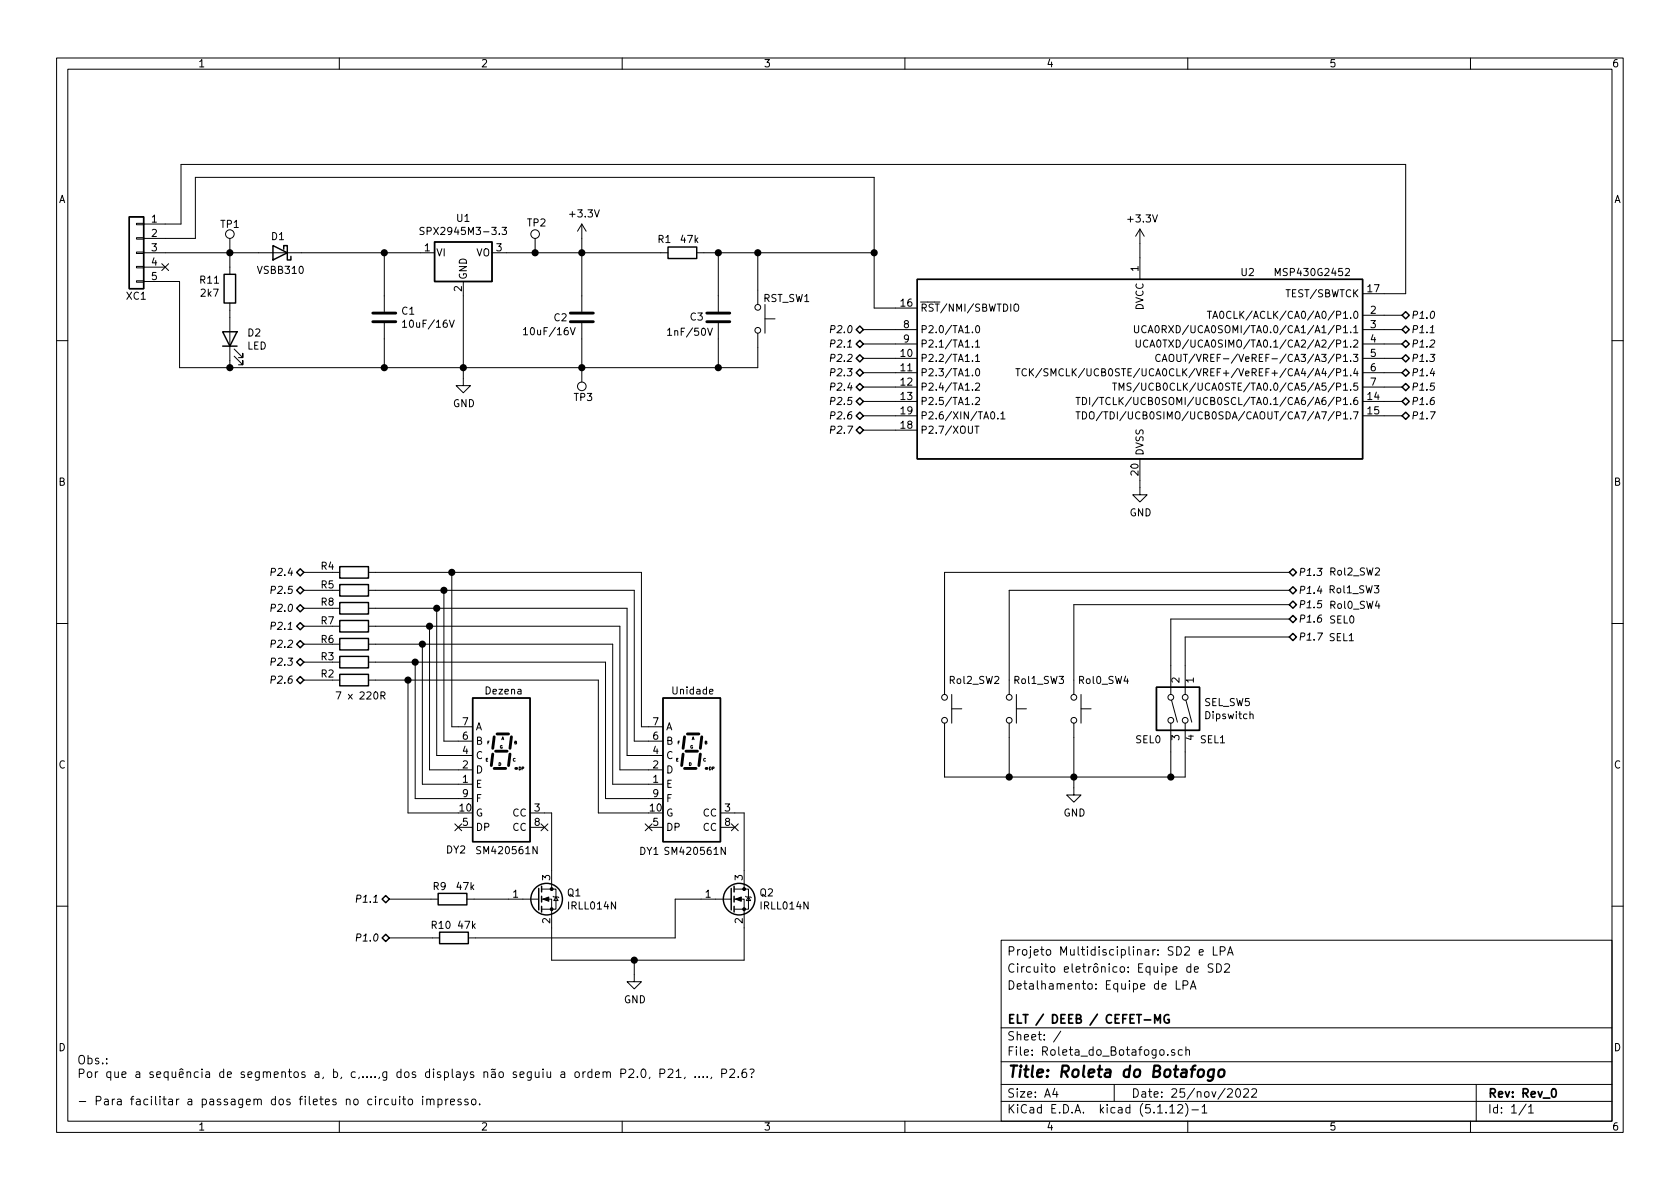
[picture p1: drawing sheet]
<svg xmlns="http://www.w3.org/2000/svg" width="297mm" height="210mm" viewBox="0 0 297 210" stroke-linecap="round" stroke-linejoin="round" font-family="sans-serif">
<g fill="none" stroke="#000" stroke-width=".18">
<path d="M10 10.3h277v189.9h-277zM12 12.2h273v186.1h-273zM60 10.3v1.9M110 10.3v1.9M160 10.3v1.9M210 10.3v1.9M260 10.3v1.9M24.1 39.5h1.3v.2h-1.3zM25.4 39.6h6.6v-10.5h216.5v22.8h-7.6M102.9 39.6l-.8 1.3M102.9 39.6v15.5M102.9 39.6l.7 1.3"/>
<path d="M24.1 49.7h1.3v.2h-1.3zM24.1 47.1h1.3v.3h-1.3zM24.1 42h1.3v.3h-1.3zM24.1 44.6h1.3v.2h-1.3zM25.4 49.8h6.3v15.2h102.3v-6.1M25.4 44.7h51.4M25.4 42.2h9.1v-10.8h120.1v23.1h7.6M25.4 47.2h3.8M28.6 46.6l1.2 1.2M29.8 46.6l-1.2 1.2M40.6 42.2v6.3M40.6 53.6v11.4"/>
<path d="M67.9 44.7v10.4M67.9 57.1v7.9M71.2 57l.3-.4v1.3M71.2 57.9h.7M75 40.3l-.5-.1-.3 .3 .2 .3 .5 .2v.3l-.2 .2-.5-.1M79.5 56.6l.4 1.3 .4-1.3M81.9 49.8v18.4h1.3l-1.3 1.3-1.3-1.3h1.3M87 44.7h31.1M88.8 40.2h.8l-.5 .5 .4 .1 .1 .4-.3 .3-.5-.2M92.6 58.3l.3-.4v1.3M92.6 59.2h.7M94.6 42.2v2.5"/>
<path d="M100.8 57.9l.5 1.3 .4-1.3M102.9 57.1v10.5M118 58.4l.4-.4v1.3M118 59.3h.8M123.2 44.7h31.4M125.1 58l.4 1.3 .5-1.3M127 44.7v10.4M127 57.1v7.9M134 44.7v9.1M135.3 56.4h1.7M135.3 53.8v5.1M146.9 58.2h.6l.1-.5-.2-.1h-.4l-.2 1.2"/>
<path d="M152.7 58.3h9.5M172.6 57.7l.2-.1a.69 .69 0 0 1 .4 .6 .69 .69 0 0 1-.4 .6l-.3-.2v-.2zM179.3 53.9l.3-.1a.45 .45 0 0 1 .5 .4v.4l-.2 .4h-.4a1.07 1.07 0 0 1-.2-1.1zM200.6 57.6v1l.2 .2h.4l.1-.2v-1M201.5 40.5l-.7 1.3M201.5 40.5v8.9M201.5 40.5l.8 1.3M202.6 57.7a.6 .6 0 0 0-.8 .4 .6 .6 0 0 0 .6 .7l.2-.1M203 58.8l.4-1.2 .5 1.2M203.1 58.5h.6M204.3 57.7l.2-.1a.67 .67 0 0 1 .5 .6 .67 .67 0 0 1-.5 .6l-.2-.2-.1-.2zM213.5 55h.7"/>
<path d="M213.8 55v1.3M214.4 56.3l.5-1.3 .4 1.3M214.6 56h.6M215.8 55.2l.2-.2a.67 .67 0 0 1 .4 .7 .67 .67 0 0 1-.4 .6l-.3-.2-.1-.3zM225.5 48.7v-1.2l.4 .9 .4-.9v1.2M240.9 55.7h7M240.9 58.3h7M10 60.2h2M41.4 63l1.5 1.5v-.8v.8h-.7M41.4 61.7l1.5 1.5v-.7v.7h-.7M146.9 60.8l.6-.1 .1-.5-.2-.1h-.4l-.2 1.3M146.9 63.3h.6l.1-.5-.2-.1h-.4l-.2 1.2"/>
<path d="M146.9 65.9l.6-.1 .1-.5-.2-.1h-.4l-.2 1.3M146.9 68.4l.6-.1 .1-.4-.2-.2h-.4l-.2 1.3M146.9 70.9h.6l.1-.5-.2-.1h-.4l-.2 1.2M146.9 73.5l.6-.1 .1-.5-.2-.1h-.4l-.2 1.3M146.9 76h.6l.1-.5-.2-.1h-.4l-.2 1.2M152.7 63.4h9.5M152.7 65.9h9.5M152.7 68.4h9.5M152.7 71h9.5M152.7 73.5h9.5M152.7 76.1h9.5M152.7 60.8h9.5"/>
<path d="M171.9 63.8v.1M171.9 61.3v.1M172.4 75.4h.7M172.5 63l.3-.3v1.2M172.5 67.9l.5-.2 .2 .4v.2l-.8 .7h.8M172.5 70.4l.5-.1 .2 .3v.2l-.8 .7h.8M172.5 60.5l.3-.4v1.3M172.5 63.9h.7M172.5 61.4h.7M172.6 65.3l.2-.1a.69 .69 0 0 1 .4 .6 .69 .69 0 0 1-.4 .7l-.3-.3v-.2zM172.7 75.4v1.2M175.3 72.9l.2-.1a.69 .69 0 0 1 .4 .7 .69 .69 0 0 1-.4 .6l-.2-.1-.1-.4z"/>
<path d="M176.4 74v.1M177 73.2l.3-.4v1.3M177 74.1h.7M179.6 65.2h.7M180 65.2v1.3M181.5 65.3a.6 .6 0 0 0-.9 .4 .6 .6 0 0 0 .6 .8l.3-.2M182 65.2v1.3M182.2 65.8l.6 .7M182.8 65.2l-.8 .7M184.2 65.1l-1.1 1.7M185.3 65.3l-.5-.1-.2 .1v.3l.1 .2 .5 .1 .1 .3-.3 .3-.4-.1M185.8 66.5v-1.3l.5 .9 .4-.9v1.3"/>
<path d="M188 65.3a.6 .6 0 0 0-.8 .4 .6 .6 0 0 0 .6 .8l.2-.2M190.2 70.3h.8M190.2 72.8h.8M190.6 70.3v1.2M190.6 72.8v1.3M191.4 70.3a.64 .64 0 0 1 .7 .6 .64 .64 0 0 1-.7 .6zM191.4 72.8a.64 .64 0 0 1 .7 .7 .64 .64 0 0 1-.7 .6zM192.7 73a.45 .45 0 0 1 .7 0 .88 .88 0 0 1-.3 1.1l-.3-.1a1.07 1.07 0 0 1-.1-1zM192.7 70.3v1.2M194.2 70.2l-1.1 1.7M194.4 70.3h.7M194.8 70.3v1.2"/>
<path d="M194.9 72.8l-1.1 1.6M195.1 72.8h.8M195.5 72.8v1.3M196.3 70.4a.6 .6 0 0 0-.8 .4 .6 .6 0 0 0 .6 .7l.2-.1M196.7 67.7h.7M196.8 70.3v1.2h.6M197.1 67.7v1.3M197.9 69v-1.3l.4 1 .4-1v1.3M200 67.8l-.5-.1-.2 .2v.3l.6 .3 .1 .3-.3 .2h-.4M200.9 60.1v1.1l.2 .2 .4-.1 .1-.1v-1.1M201.4 67.7l-1 1.6M201.9 67.7v1.1l.2 .2h.4l.1-.2v-1.1"/>
<path d="M202.9 60.2a.6 .6 0 0 0-.8 .5 .6 .6 0 0 0 .6 .7l.2-.1M203.3 61.4l.4-1.3 .5 1.3M203.4 61h.6M204.6 60.2l.2-.1a.67 .67 0 0 1 .5 .7 .67 .67 0 0 1-.5 .6l-.2-.2-.1-.3zM205.1 62.8a.6 .6 0 0 0-.8 .4 .6 .6 0 0 0 .6 .7l.2-.1M205.5 63.9l.4-1.2 .4 1.2M205.6 63.6h.6M206.8 62.8a.45 .45 0 0 1 .7 0 .88 .88 0 0 1-.3 1.1h-.3a1.07 1.07 0 0 1-.1-1.1zM208.1 62.7v1l.2 .2h.3l.2-.2v-1M209.2 62.7h.8M209.6 62.7v1.2M239.6 65.1l-.3 .9h.8"/>
<path d="M240.9 63.4h7M240.9 65.9h7M240.9 68.4h7M240.9 71h7M240.9 73.5h7M240.9 60.8h7M285 60.2h2M201.5 81.1v6.4h1.3l-1.3 1.3-1.2-1.3h1.2M10 110.3h2M48 113.9l.6-.1 .1-.5-.2-.1h-.5l-.1 1.3M48 110.7l.6-.1 .1-.4-.2-.2h-.5l-.1 1.3M48 107.5h.6l.1-.5-.2-.1h-.5l-.1 1.2"/>
<path d="M48 104.3h.6l.1-.5-.2-.1h-.5l-.1 1.2M48 101.2l.6-.1 .1-.5-.2-.1h-.5l-.1 1.3M48 117h.6l.1-.5-.2-.1h-.5l-.1 1.2M53.7 101.2h6.4M53.7 113.9h6.4M53.7 117.1h6.4M53.7 104.4h6.4M53.7 107.6h6.4M53.7 110.7h6.4M65.2 101.2h48.2v27.3h3.8M65.2 113.9h43.1v24.8h8.9M65.2 110.7h44.4v25.4h7.6"/>
<path d="M65.2 107.6h45.7v26h6.3M65.2 104.4h46.9v26.7h5.1M65.2 117.1h41.9v24.1h10.1M73.4 117.1v24.1h10.2M74.7 113.9v24.8h8.9M75.9 110.7v25.4h7.7M77.2 107.6v26h6.4M78.5 104.4v26.7h5.1M79.9 101.2v27.3h3.7M228 104.4h-49.6v18.4M228 101.2h-61v21.6M228 112.6h-18.5v10.2"/>
<path d="M228 109.5h-21v13.3M228 106.9h-38.1v15.9M243.5 106.3l-.3 .9h.8M285 110.3h2M48 120.2h.6l.1-.5-.2-.1h-.5l-.1 1.2M53.7 120.3h6.4M65.2 120.3h40.6v23.5h8.9M67.4 123l.6-.1v-.4l-.2-.2h-.4v1.3M67.6 123l.5 .6M72.1 120.3v23.5h8.9M125.5 122.3l.6-.1-.1-.3h-.4l-.1 .2v.6h.5M167 127.9v9.5h42.5v-9.5"/>
<path d="M168.3 125.3h1.8M168.3 122.8v5.1M178.4 127.9v9.5M179.7 125.3h1.8M179.7 122.8v5.1M189.9 127.9v12.7h1.2l-1.2 1.3-1.3-1.3h1.3M191.1 125.3h1.8M191.1 122.8v5.1M207 127.9v9.5M207.1 123.8l1.1 3.9M209.7 123.8l1 3.9M221 126.4l.2-.1h.3l.1 .8"/>
<path d="M63.1 158.9h.6l.1-.5-.2-.1h-.5l-.1 1.3M68.8 159h8.7M80.4 145.7l1.2 1.2M81 146.3h2.6M81.6 145.7l-1.2 1.2M82.5 159h12.7M93.7 143.8h3.8v13.4M93.7 146.3h2.6M95.7 145.7l1.2 1.2M95.8 159h1.7v10.8h34.1v-10.8h-1.8M95.8 157.2h2.5v3.6h-2.5M96.9 145.7l-1.2 1.2"/>
<path d="M97.8 158.5l.1 .1h.8l.1 .1M98.3 158.6l.4 .7h-.8zM114.1 145.7l1.2 1.2M114.7 146.3h2.5M115.3 145.7l-1.2 1.2M127.4 143.8h4.2v13.4M127.4 146.3h2.5M129.3 159h-9.9v6.9h-36.6M129.3 145.7l1.2 1.2M129.8 157.2h2.5v3.6h-2.5M130.5 145.7l-1.2 1.2M131.8 158.5l.2 .1h.7l.1 .1"/>
<path d="M132.3 158.6l.4 .7h-.7zM10 160.2h2M63.1 165.8h.6l.1-.5-.2-.2h-.5l-.1 1.3M68.8 165.9h8.9M112.1 169.8v3.8h1.3l-1.3 1.3-1.2-1.3h1.2M177 166.3h108v32h-108zM208 173.4v1.5h.7M209.2 174.2l.7-.1 .1-.2-.1-.4-.7-.1v1.5M210.5 174.9l.5-1.5 .5 1.5M210.5 171l-.4-.1-.3 .3 .2 .7h.5M210.5 170.4v1.5M210.6 174.5h.7"/>
<path d="M211.2 171.4l.7-.1-.1-.3-.4-.1-.2 .2 .1 .8h.5M212 168.4l.8-.1-.1-.3-.5-.1-.2 .2 .1 .7h.6M214.5 170.5l-.6-.1-.3 .3 .1 .3 .7 .4v.4l-.2 .1h-.6M214.5 167.4v1.5h.7M215.1 170.4a.75 .75 0 0 1 .9 .8 .75 .75 0 0 1-.9 .7zM215.7 168.2l.8-.1 .1-.2-.1-.3-.2-.2h-.6v1.5M216.5 170.6l.2-.2h.4l.2 .2 .1 .3-.9 1h.9M217 168.9l.5-1.5 .5 1.5M217.2 168.5h.7M285 160.2h2M60 198.3v1.9M68.7 194.4a.48 .48 0 0 0-.7 .1v.7a.48 .48 0 0 0 .7 .1"/>
<path d="M69.3 194.4l.1 .9 .3 .1 .3-.2M70 194.4v1M70.7 193.9v.1M70.7 194.4v1M71.2 194.4h.5M71.4 193.9v1.2l.3 .3M72.2 194.5l.3-.1h.3l.1 .3-.1 .6-.3 .1-.3-.2zM74.7 193.9v.1M74.7 194.4v1M75.5 194.5v-.1a.36 .36 0 0 1 .6 .2v.8M75.5 194.4v1M76.1 194.6l.2-.2h.4v1"/>
<path d="M77.4 194.4a.48 .48 0 0 1 .7 .1v.7a.48 .48 0 0 1-.7 .1M77.4 194.4v1.5M78.8 194.4v1M79.2 194.4h-.3l-.1 .3M79.7 194.9l.7-.2-.1-.3h-.4l-.2 .2v.7h.6M81.5 194.4h-.3l-.3 .2 .1 .2 .5 .1v.4h-.6M82.7 194.4h-.3l-.2 .2v.2l.5 .1v.4h-.5M83.4 194.5l.3-.1h.3l.2 .3-.2 .6-.3 .1-.3-.2zM84.8 195.2v.2M109.8 189.8h.7l.1-.3v-.3l-.3-.2h-.5v1.5M110 198.3v1.9M111.2 189.2l.6-.2 .2 .2 .1 .3-1 1h1"/>
<path d="M112.7 190.4v.1M113.5 189.2l.2-.2a.79 .79 0 0 1 .3 1.4l-.2 .1a.83 .83 0 0 1-.3-1.3zM114.9 190.5l-.1 .2M116.7 189.8h.7l.2-.3-.1-.3-.2-.2h-.6v1.5M118.1 189.2l.6-.2 .2 .2 .1 .3-.1 .2-.8 .8h.9M119.6 189.5l.4-.5v1.5M119.6 190.5h.8M121.1 190.5l-.1 .2M122.9 190.4v.1M123.6 190.4v.1M124.3 190.4v.1M125 190.4v.1"/>
<path d="M125.8 190.5l-.1 .2M127.6 189.8h.7l.2-.3-.1-.3-.2-.2h-.6v1.5M129 189.2l.6-.2 .2 .2 .1 .3-.9 1h.9M130.5 190.4v.1M131.9 189a.59 .59 0 0 0-.7 .7v.5l.1 .3a.48 .48 0 0 0 .7-.1v-.6a.48 .48 0 0 0-.7-.1l-.1 .2M132.6 189.1l.5-.1a.38 .38 0 0 1 .2 .5 .38 .38 0 0 1-.3 .3l-.1 .2M132.9 190.4v.1M160 198.3v1.9M177 194.8h108M177 191.8h108M177 187.8h108M177 181.8h108"/>
<path d="M186.5 192.5l-.4 1h1M186.8 193v1M187.6 182.3l-1.3 2M197 191.8v3M206.5 186.5v.1M206.8 195.8l.5-.5v1.5M206.8 196.8h.9M207.7 185.7l-.4-.1-.2 .2 .1 .2 .5 .2v.3h-.6M208.3 195.5l.2-.2h.3l.2 .2 .1 .3-.9 1h.9M209 185.7l-.4-.1-.3 .3 .2 .6h.5M209.6 195.1a1.71 1.71 0 0 1 0 2.3M209.7 185.7l.2-.1 .4 .1v.9"/>
<path d="M209.7 185.1v1.5M210 198.3v1.9M210.7 196.3h1.2M212.5 195.8l.5-.5v1.5M212.5 196.8h.9M217 192.7l.3-.2h.3l.3 .5-.9 1h.9M218.6 192.7l.2-.2a.81 .81 0 0 1 .6 .6 .81 .81 0 0 1-.3 .8l-.1 .1a.79 .79 0 0 1-.4-1.3zM219.9 192.7l.2-.2h.4l.3 .5-1 1h1M221.3 192.7l.2-.2h.4l.2 .2 .1 .3-.1 .2-.8 .8h.9M260 198.3v1.9M261 191.8v6.5M269.8 195.2l-1.2 2"/>
<path d="M270.3 195.8l.4-.5v1.5M270.3 196.8h.8"/>
<circle cx="40.6" cy="41.4" r=".76"/>
<circle cx="94.6" cy="41.4" r=".76"/>
<circle cx="134" cy="58.4" r=".51"/>
<circle cx="134" cy="54.4" r=".51"/>
<circle cx="102.9" cy="68.3" r=".76"/>
<circle cx="167" cy="123.3" r=".51"/>
<circle cx="167" cy="127.4" r=".51"/>
<circle cx="178.4" cy="123.3" r=".51"/>
<circle cx="178.4" cy="127.4" r=".51"/>
<circle cx="189.9" cy="123.3" r=".51"/>
<circle cx="189.9" cy="127.4" r=".51"/>
<circle cx="207" cy="123.3" r=".51"/>
<circle cx="207" cy="127.4" r=".51"/>
<circle cx="209.6" cy="123.3" r=".51"/>
<circle cx="209.6" cy="127.4" r=".51"/>
</g>
<path d="M206.7 179.5a.73 .73 0 0 0-.9 .5 .73 .73 0 0 0 .5 .9l.4-.1v-.5h-.2M202.3 180.4h1.2M204.2 180.9v-1.5l.5 1.1 .5-1.1v1.5M274.5 192.6l.3-.1a.94 .94 0 0 1 0 1.5h-.1a1 1 0 0 1-.2-1.4z" fill="none" stroke="#000" stroke-width=".3"/>
<path d="M211.9 189.3a.53 .53 0 0 1 .6-.2 .53 .53 0 0 1 .4 .4l-.1 .6a.54 .54 0 0 1-.5 .4 .54 .54 0 0 1-.5-.4zM214.6 189.2a.68 .68 0 0 0-1 .3v.8l.3 .1 .6-.1M214.7 189.1l-.2 1.6a.62 .62 0 0 1-1 .3M215.6 189.3a.53 .53 0 0 1 .5-.2 .53 .53 0 0 1 .4 .4l-.1 .6a.54 .54 0 0 1-.5 .4 .54 .54 0 0 1-.5-.4z" fill="none" stroke="#000" stroke-width=".41"/>
<g fill="none" stroke="#000" stroke-width=".25">
<path d="M22.9 38.3h2.5v12.7h-2.5zM39.4 58.7h2.5l-1.3 2.5zM39.6 48.5h2.1v5.1h-2.1zM48.3 43.4l2.5 1.3-2.5 1.3zM50.2 44.1v-.7h.6v2.6h.6v-.7M76.8 42.8h10.2v7h-10.2zM118.1 43.7h5.1v2h-5.1zM152 57.7l.7 .6-.7 .6-.6-.6zM162.2 49.4h78.7v31.7h-78.7zM247.9 55.7l.6-.6 .7 .6-.7 .7zM247.9 58.3l.6-.6 .7 .6-.7 .6zM39.4 61.2h2.5"/>
<path d="M151.4 60.8l.6-.6 .7 .6-.7 .7zM151.4 63.4l.6-.7 .7 .7-.7 .6zM151.4 65.9l.6-.6 .7 .6-.7 .6zM151.4 68.4l.6-.6 .7 .6-.7 .7zM151.4 71l.6-.6 .7 .6-.7 .6zM151.4 73.5l.6-.6 .7 .6-.7 .7zM152 75.4l.7 .7-.7 .6-.6-.6zM247.9 65.9l.6-.6 .7 .6-.7 .6zM247.9 68.4l.6-.6 .7 .6-.7 .7zM247.9 71l.6-.6 .7 .6-.7 .6zM247.9 73.5l.6-.6 .7 .6-.7 .7zM247.9 60.8l.6-.6 .7 .6-.7 .7z"/>
<path d="M247.9 63.4l.6-.7 .7 .7-.7 .6zM52.5 113.9l.6-.6 .6 .6-.6 .6zM52.5 110.7l.6-.6 .6 .6-.6 .7zM52.5 107.6l.6-.7 .6 .7-.6 .6zM52.5 104.4l.6-.6 .6 .6-.6 .6zM52.5 101.2l.6-.6 .6 .6-.6 .6zM52.5 117.1l.6-.6 .6 .6-.6 .6zM60.1 100.2h5.1v2h-5.1zM60.1 112.9h5.1v2h-5.1zM60.1 116.1h5.1v2h-5.1zM60.1 119.2h5.1v2.1h-5.1zM60.1 103.4h5.1v2h-5.1z"/>
<path d="M60.1 106.5h5.1v2.1h-5.1zM60.1 109.7h5.1v2.1h-5.1zM228 112.6l.6-.6 .6 .6-.6 .7zM228 101.2l.6-.6 .6 .6-.6 .6zM228 104.4l.6-.6 .6 .6-.6 .6zM228 106.9l.6-.6 .6 .6-.6 .7zM228 109.5l.6-.7 .6 .7-.6 .6zM52.5 120.3l.6-.7 .6 .7-.6 .6zM83.6 123.4h10.1v25.4h-10.1zM117.2 123.4h10.2v25.4h-10.2zM204.5 121.5h7.6v7.7h-7.6zM67.6 159l.6-.6 .6 .6-.6 .6z"/>
<path d="M77.5 158h5v2h-5zM95.2 157.1v3.8M95.8 156.7v1M95.8 158.5v1M129.3 157.1v3.8M129.8 156.7v1M129.8 158.5v1M67.6 165.9l.6-.7 .6 .7-.6 .6zM77.7 164.8h5.1v2.1h-5.1zM95.8 160.3v1M129.8 160.3v1"/>
<circle cx="96.6" cy="159" r="2.79"/>
<circle cx="130.7" cy="159" r="2.79"/>
</g>
<g fill="none" stroke="#000" stroke-width=".51">
<path d="M65.9 56.9h4.1M65.9 55.4h4.1M100.8 56.9h4.1M100.8 55.4h4.1M125 56.9h4M125 55.4h4M87.1 133.3l-.2 2.1M87.4 135.9h2M87.4 130.3l-.3 2M87.6 132.8h2.1M87.9 129.8h2M90.2 133.3l-.3 2.1"/>
<path d="M90.4 130.3l-.2 2M120.8 133.3l-.3 2.1M121 135.9h2.1M121 130.3l-.2 2M121.3 132.8h2M121.5 129.8h2.1M123.8 133.3l-.2 2.1M124.1 130.3l-.3 2"/>
</g>
<g fill="#000">
<circle cx="91.2" cy="135.9" r=".25"/>
<circle cx="124.8" cy="135.9" r=".25"/>
</g>
<g fill="#000" stroke="#000" stroke-width=".18">
<path d="M96 159l1-.4v.8zM130 159l1.1-.4v.8z"/>
<circle cx="97.5" cy="157.2" r=".25"/>
<circle cx="131.6" cy="157.2" r=".25"/>
<circle cx="97.5" cy="160.8" r=".25"/>
<circle cx="131.6" cy="160.8" r=".25"/>
</g>
<g fill="#000" stroke="#000" stroke-width=".25">
<circle cx="40.6" cy="44.7" r=".51"/>
<circle cx="67.9" cy="44.7" r=".51"/>
<circle cx="94.6" cy="44.7" r=".51"/>
<circle cx="102.9" cy="44.7" r=".51"/>
<circle cx="127" cy="44.7" r=".51"/>
<circle cx="134" cy="44.7" r=".51"/>
<circle cx="154.6" cy="44.7" r=".51"/>
<circle cx="40.6" cy="65" r=".51"/>
<circle cx="67.9" cy="65" r=".51"/>
<circle cx="81.9" cy="65" r=".51"/>
<circle cx="102.9" cy="65" r=".51"/>
<circle cx="127" cy="65" r=".51"/>
<circle cx="73.4" cy="117.1" r=".51"/>
<circle cx="74.7" cy="113.9" r=".51"/>
<circle cx="75.9" cy="110.7" r=".51"/>
<circle cx="77.2" cy="107.6" r=".51"/>
<circle cx="78.5" cy="104.4" r=".51"/>
<circle cx="79.9" cy="101.2" r=".51"/>
<circle cx="72.1" cy="120.3" r=".51"/>
<circle cx="178.4" cy="137.4" r=".51"/>
<circle cx="189.9" cy="137.4" r=".51"/>
<circle cx="207" cy="137.4" r=".51"/>
<circle cx="112.1" cy="169.8" r=".51"/>
</g>
<text font-size="2.8" x="178" y="190.5">Title: Roleta do Botafogo</text>
<g font-size="2.1">
<text x="178" y="172">Circuito eletrônico: Equipe de SD2</text>
<text x="178" y="169">Projeto Multidisciplinar: SD2 e LPA</text>
<text x="178" y="175">Detalhamento: Equipe de LPA</text>
<text x="178" y="184">Sheet: /</text>
<text x="178" y="181">ELT / DEEB / CEFET-MG</text>
<text x="13.6" y="188.2">Obs.:</text>
<text x="13.6" y="190.6">Por que a sequência de segmentos a, b, c,....,g dos displays não seguiu a ordem P2.0, P21, ...., P2.6?</text>
<text x="178" y="186.7">File: Roleta_do_Botafogo.sch</text>
<text x="13.6" y="195.4">- Para facilitar a passagem dos filetes no circuito impresso.</text>
<text x="178" y="196.9">KiCad E.D.A. kicad (5.1.12)-1</text>
<text x="178" y="194.1">Size: A4</text>
<text x="200" y="194.1">Date: 25/nov/2022</text>
<text x="263" y="194.1">Rev: Rev_0</text>
<text x="263" y="196.9">Id: 1/1</text>
</g>
<g font-size="1.8">
<text x="35" y="11.9">1</text>
<text x="85" y="11.9">2</text>
<text x="135" y="11.9">3</text>
<text x="185" y="11.9">4</text>
<text x="235" y="11.9">5</text>
<text x="285" y="11.9">6</text>
<text x="10.4" y="35.9">A</text>
<text x="285.4" y="35.9">A</text>
<text x="26.8" y="39.4">1</text>
<text x="26.8" y="41.9">2</text>
<text x="39" y="40.3">TP1</text>
<text x="75.4" y="41.5">SPX2945M3-3.3</text>
<text x="80.8" y="39.2">U1</text>
<text x="93.3" y="40.1">TP2</text>
<text x="100.9" y="38.4">+3.3V</text>
<text x="199.6" y="39.3">+3.3V</text>
<text x="26.8" y="44.4">3</text>
<text x="26.8" y="47">4</text>
<text x="48" y="42.5">D1</text>
<text x="75.1" y="44.4">1</text>
<text x="77.1" y="45.3">VI</text>
<text x="84.2" y="45.3">VO</text>
<text x="87.8" y="44.4">3</text>
<text x="116.4" y="43">R1</text>
<text x="120.4" y="43">47k</text>
<text x="201.3" y="48" transform="rotate(-90 201.3 48)">1</text>
<text x="22.4" y="53">XC1</text>
<text x="26.8" y="49.5">5</text>
<text x="35.4" y="50.2">R11</text>
<text x="35.6" y="52.5">2k7</text>
<text x="45.7" y="48.4">VSBB310</text>
<text x="81.7" y="51.5" transform="rotate(-90 81.7 51.5)">2</text>
<text x="82.5" y="49.5" transform="rotate(-90 82.5 49.5)">GND</text>
<text x="135" y="53.4">RST_SW1</text>
<text x="219.5" y="48.8">U2</text>
<text x="226" y="48.8">MSP430G2452</text>
<text x="227.6" y="52.6">TEST/SBWTCK</text>
<text x="241.9" y="51.7">17</text>
<text x="43.8" y="59.5">D2</text>
<text x="71.1" y="55.6">C1</text>
<text x="71.8" y="58">10uF/16V</text>
<text x="93.2" y="59.3">10uF/16V</text>
<text x="98" y="56.8">C2</text>
<text x="118.6" y="59.4">1nF/50V</text>
<text x="122.1" y="56.7">C3</text>
<text x="147.5" y="58.9">P2.0</text>
<text x="159.3" y="54.2">16</text>
<text x="159.8" y="58">8</text>
<text x="162.7" y="55.1">RST/NMI/SBWTDIO</text>
<text x="162.7" y="58.9">P2.0/TA1.0</text>
<text x="202.2" y="54.9" transform="rotate(-90 202.2 54.9)">DVCC</text>
<text x="205.8" y="58.9">UCA0RXD/UCA0SOMI/TA0.0/CA1/A1/P1.1</text>
<text x="217.1" y="56.4">TA0CLK/ACLK/CA0/A0/P1.0</text>
<text x="242.3" y="55.5">2</text>
<text x="242.3" y="58">3</text>
<text x="249.4" y="56.4">P1.0</text>
<text x="249.4" y="58.9">P1.1</text>
<text x="43.7" y="61.8">LED</text>
<text x="147.5" y="61.5">P2.1</text>
<text x="147.5" y="64">P2.2</text>
<text x="159.3" y="63.1">10</text>
<text x="159.3" y="65.7">11</text>
<text x="159.8" y="60.6">9</text>
<text x="162.7" y="64">P2.2/TA1.1</text>
<text x="162.7" y="61.5">P2.1/TA1.1</text>
<text x="206" y="61.5">UCA0TXD/UCA0SIMO/TA0.1/CA2/A2/P1.2</text>
<text x="210.6" y="64">CAOUT/VREF-/VeREF-/CA3/A3/P1.3</text>
<text x="242.3" y="60.6">4</text>
<text x="242.3" y="63.1">5</text>
<text x="242.3" y="65.7">6</text>
<text x="249.4" y="61.5">P1.2</text>
<text x="249.4" y="64">P1.3</text>
<text x="101.5" y="70.9">TP3</text>
<text x="147.5" y="66.5">P2.3</text>
<text x="147.5" y="69.1">P2.4</text>
<text x="147.5" y="71.6">P2.5</text>
<text x="159.3" y="68.2">12</text>
<text x="159.3" y="70.7">13</text>
<text x="162.7" y="66.5">P2.3/TA1.0</text>
<text x="162.7" y="69.1">P2.4/TA1.2</text>
<text x="162.7" y="71.6">P2.5/TA1.2</text>
<text x="187.9" y="66.5">TCK/SMCLK/UCB0STE/UCA0CLK/VREF+/VeREF+/CA4/A4/P1.4</text>
<text x="197.5" y="71.6">TDI/TCLK/UCB0SOMI/UCB0SCL/TA0.1/CA6/A6/P1.6</text>
<text x="202.8" y="69.1">TMS/UCB0CLK/UCA0STE/TA0.0/CA5/A5/P1.5</text>
<text x="241.9" y="70.7">14</text>
<text x="242.3" y="68.2">7</text>
<text x="249.4" y="66.5">P1.4</text>
<text x="249.4" y="69.1">P1.5</text>
<text x="249.4" y="71.6">P1.6</text>
<text x="80.1" y="72">GND</text>
<text x="147.5" y="74.2">P2.6</text>
<text x="147.5" y="76.7">P2.7</text>
<text x="159.3" y="75.8">18</text>
<text x="159.3" y="73.3">19</text>
<text x="162.7" y="76.7">P2.7/XOUT</text>
<text x="162.7" y="74.2">P2.6/XIN/TA0.1</text>
<text x="196.8" y="74.2">TDO/TDI/UCB0SIMO/UCB0SDA/CAOUT/CA7/A7/P1.7</text>
<text x="241.9" y="73.3">15</text>
<text x="249.4" y="74.2">P1.7</text>
<text x="202.2" y="80.6" transform="rotate(-90 202.2 80.6)">DVSS</text>
<text x="10.4" y="85.9">B</text>
<text x="201.3" y="84" transform="rotate(-90 201.3 84)">20</text>
<text x="285.4" y="85.9">B</text>
<text x="199.7" y="91.3">GND</text>
<text x="48.6" y="101.8">P2.4</text>
<text x="56.8" y="100.8">R4</text>
<text x="229.5" y="101.8">P1.3</text>
<text x="234.9" y="101.8">Rol2_SW2</text>
<text x="48.6" y="105">P2.5</text>
<text x="56.8" y="104.1">R5</text>
<text x="56.8" y="107.1">R8</text>
<text x="229.5" y="105">P1.4</text>
<text x="229.5" y="107.6">P1.5</text>
<text x="234.8" y="104.9">Rol1_SW3</text>
<text x="234.9" y="107.7">Rol0_SW4</text>
<text x="48.6" y="111.4">P2.1</text>
<text x="48.6" y="108.2">P2.0</text>
<text x="56.8" y="113.7">R6</text>
<text x="56.8" y="110.4">R7</text>
<text x="229.5" y="113.3">P1.7</text>
<text x="229.5" y="110.1">P1.6</text>
<text x="234.9" y="113.4">SEL1</text>
<text x="234.9" y="110.3">SEL0</text>
<text x="48.6" y="114.5">P2.2</text>
<text x="48.6" y="117.7">P2.3</text>
<text x="56.8" y="116.8">R3</text>
<text x="56.8" y="119.8">R2</text>
<text x="48.6" y="120.9">P2.6</text>
<text x="59.2" y="123.7">7 x 220R</text>
<text x="85.6" y="122.8">Dezena</text>
<text x="118.6" y="122.8">Unidade</text>
<text x="168" y="120.9">Rol2_SW2</text>
<text x="179.4" y="120.9">Rol1_SW3</text>
<text x="190.8" y="120.9">Rol0_SW4</text>
<text x="208.5" y="120.7" transform="rotate(-90 208.5 120.7)">2</text>
<text x="211.1" y="120.7" transform="rotate(-90 211.1 120.7)">1</text>
<text x="212.9" y="124.9">SEL_SW5</text>
<text x="81.8" y="130.8">6</text>
<text x="81.8" y="128.3">7</text>
<text x="84.1" y="131.7">B</text>
<text x="84.1" y="129.2">A</text>
<text x="115.5" y="130.8">6</text>
<text x="115.5" y="128.3">7</text>
<text x="117.7" y="131.7">B</text>
<text x="117.7" y="129.2">A</text>
<text x="200.7" y="131.4">SEL0</text>
<text x="208.5" y="130.9" transform="rotate(-90 208.5 130.9)">3</text>
<text x="211.1" y="130.9" transform="rotate(-90 211.1 130.9)">4</text>
<text x="212.1" y="131.4">SEL1</text>
<text x="213.2" y="127.2">Dipswitch</text>
<text x="10.4" y="135.9">C</text>
<text x="81.8" y="135.9">2</text>
<text x="81.8" y="133.3">4</text>
<text x="84.1" y="136.8">D</text>
<text x="84.1" y="134.2">C</text>
<text x="115.5" y="135.9">2</text>
<text x="115.5" y="133.3">4</text>
<text x="117.7" y="136.8">D</text>
<text x="117.7" y="134.2">C</text>
<text x="285.4" y="135.9">C</text>
<text x="81.3" y="143.5">10</text>
<text x="81.8" y="138.4">1</text>
<text x="81.8" y="141">9</text>
<text x="84.1" y="139.3">E</text>
<text x="84.1" y="141.9">F</text>
<text x="94.5" y="143.5">3</text>
<text x="115" y="143.5">10</text>
<text x="115.5" y="138.4">1</text>
<text x="115.5" y="141">9</text>
<text x="117.7" y="139.3">E</text>
<text x="117.7" y="141.9">F</text>
<text x="128.2" y="143.5">3</text>
<text x="81.8" y="146">5</text>
<text x="84.1" y="144.4">G</text>
<text x="84.1" y="146.9">DP</text>
<text x="90.7" y="144.4">CC</text>
<text x="90.7" y="146.9">CC</text>
<text x="94.5" y="146">8</text>
<text x="115.5" y="146">5</text>
<text x="117.7" y="144.4">G</text>
<text x="117.7" y="146.9">DP</text>
<text x="124.3" y="144.4">CC</text>
<text x="124.3" y="146.9">CC</text>
<text x="128.2" y="146">8</text>
<text x="188" y="144.4">GND</text>
<text x="78.9" y="150.9">DY2</text>
<text x="84.8" y="151">SM420561N</text>
<text x="97.3" y="155.7" transform="rotate(-90 97.3 155.7)">3</text>
<text x="113.1" y="151.2">DY1</text>
<text x="118" y="151.2">SM420561N</text>
<text x="131.3" y="155.7" transform="rotate(-90 131.3 155.7)">3</text>
<text x="63.7" y="159.6">P1.1</text>
<text x="76.6" y="157.4">R9</text>
<text x="80.8" y="157.4">47k</text>
<text x="90.7" y="158.7">1</text>
<text x="100.4" y="158.5">Q1</text>
<text x="100.6" y="160.8">IRLL014N</text>
<text x="124.7" y="158.7">1</text>
<text x="134.4" y="158.5">Q2</text>
<text x="134.7" y="160.8">IRLL014N</text>
<text x="63.7" y="166.5">P1.0</text>
<text x="76.4" y="164.3">R10</text>
<text x="81.1" y="164.3">47k</text>
<text x="97.3" y="163.3" transform="rotate(-90 97.3 163.3)">2</text>
<text x="131.3" y="163.3" transform="rotate(-90 131.3 163.3)">2</text>
<text x="110.3" y="177.4">GND</text>
<text x="10.4" y="185.9">D</text>
<text x="285.4" y="185.9">D</text>
<text x="35" y="199.9">1</text>
<text x="85" y="199.9">2</text>
<text x="135" y="199.9">3</text>
<text x="185" y="199.9">4</text>
<text x="235" y="199.9">5</text>
<text x="285" y="199.9">6</text>
</g>
<g font-size=".7">
<text x="86.2" y="131.6">F</text>
<text x="88.6" y="130.8">A</text>
<text x="90.9" y="131.6">B</text>
<text x="119.8" y="131.6">F</text>
<text x="122.3" y="130.8">A</text>
<text x="124.6" y="131.6">B</text>
<text x="85.9" y="134.6">E</text>
<text x="88.1" y="135.4">D</text>
<text x="88.4" y="132.4">G</text>
<text x="90.7" y="134.6">C</text>
<text x="91.7" y="136.2">DP</text>
<text x="119.5" y="134.6">E</text>
<text x="121.8" y="135.4">D</text>
<text x="122" y="132.4">G</text>
<text x="124.3" y="134.6">C</text>
<text x="125.4" y="136.2">DP</text>
</g>
</svg>
